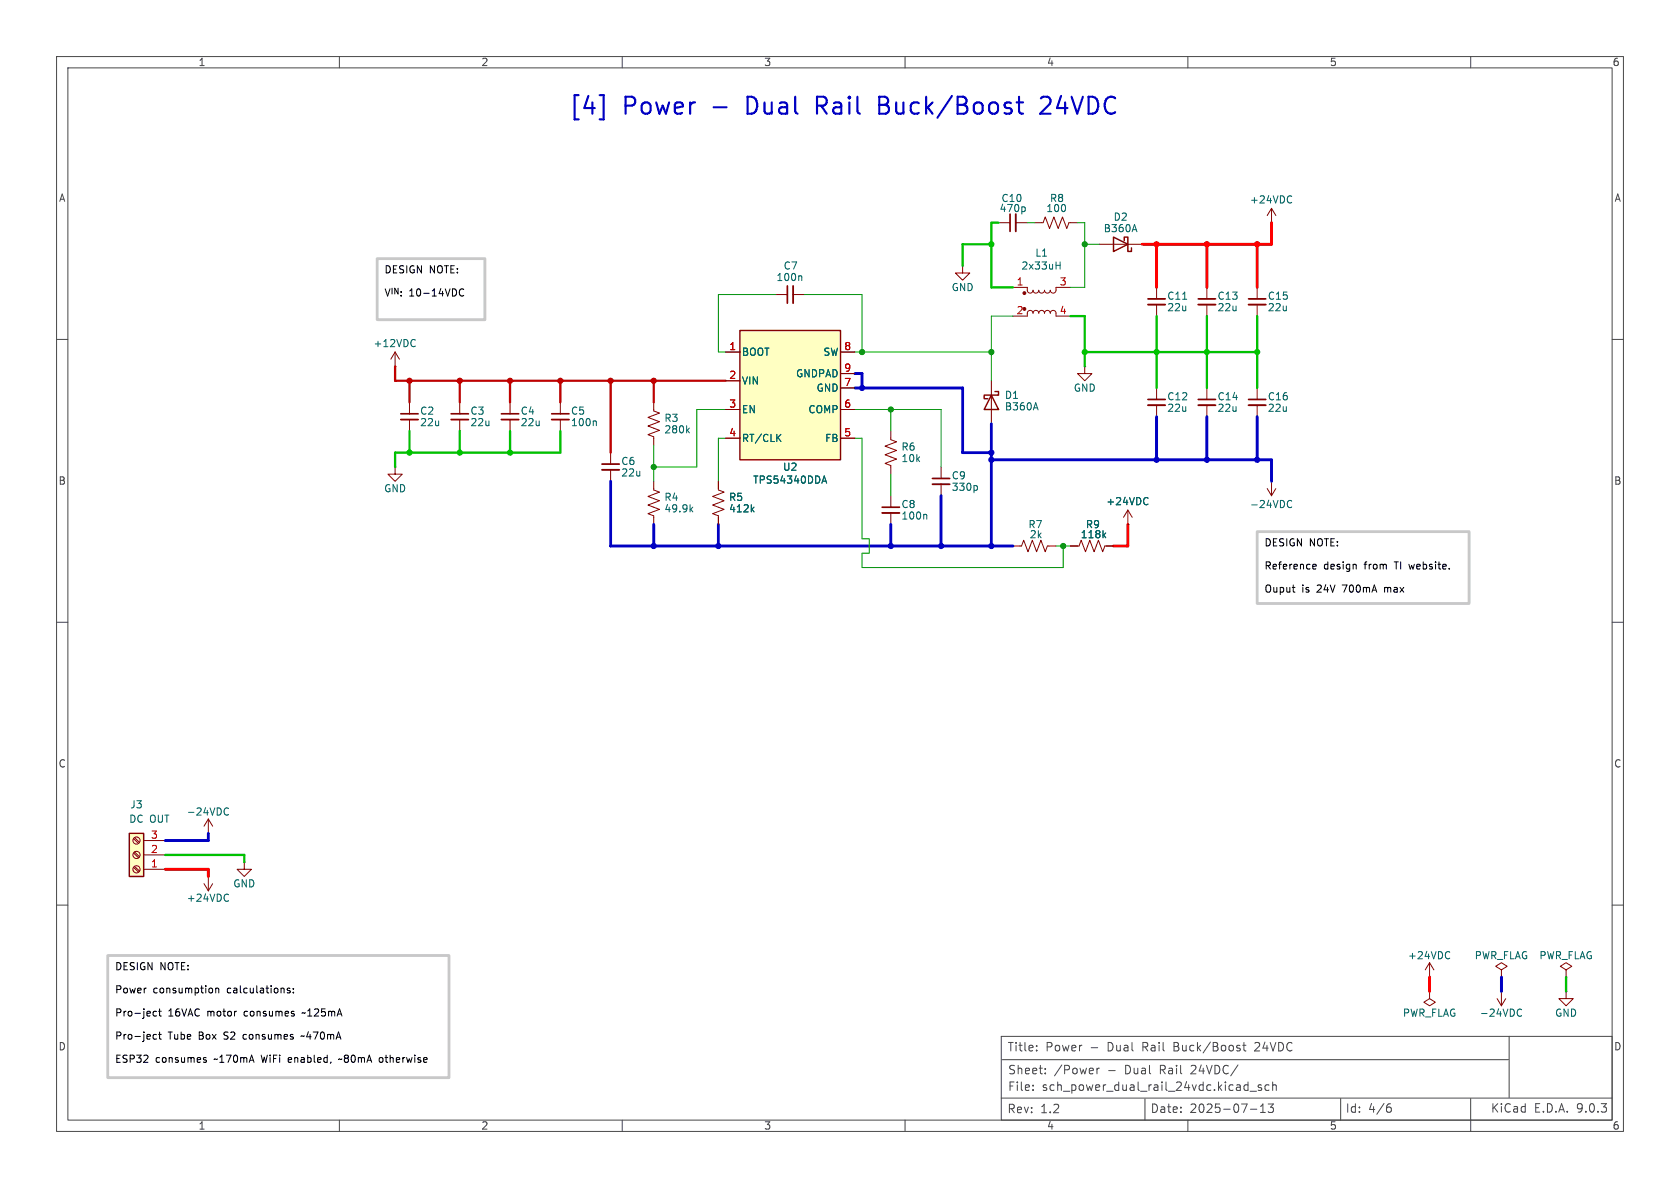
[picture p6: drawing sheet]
<svg xmlns="http://www.w3.org/2000/svg" width="297mm" height="210mm" viewBox="0 0 297 210" stroke-linecap="round" stroke-linejoin="round" font-family="sans-serif">
<g fill="none" stroke="#484848" stroke-width=".18">
<path d="M10 10h277v190h-277zM12 12h273v186h-273zM60 10v2M110 10v2M160 10v2M210 10v2M260 10v2M10 60h2M285 60h2M10 110h2M285 110h2M10 160h2"/>
<path d="M285 160h2M60 198v2M110 198v2M160 198v2M177 194.1h108M177 183.2h108v14.8h-108zM177.2 187.3h89.5M182.6 192.6v.2M182.6 191.8v.2M183.3 185.6v.2M183.3 184.9v.1M184.8 189.7v.1"/>
<path d="M184.8 188.9v.1M193.9 188.8v1M194.4 188.8l-.3 .1-.2 .2M202.4 194.3v3.7M210 198v2M219.1 185.3l.2 .2-.2 .3M219.1 184.8l.1 .1M219.7 184.8h.6M219.9 184.3v1.3l.4 .2M220.5 191.8h.1M220.6 191.3v1.5M220.6 192.7l-.1 .1"/>
<path d="M221 192.9h1.1M221.1 196.1h1.1M222.8 196.7h.9M222.8 195.6l.5-.4v1.5M223 191.8h-.4l-.2 .2 .1 .2 .5 .1v.4h-.6M224.2 195.2h.9l-.5 .5 .5 .2v.6l-.3 .2h-.4l-.2-.2M224.3 191.8h-.4l-.3 .2v.5l.2 .2h.5M225 191.9l.2-.1h.4v1M225 191.3v1.5M237 194.2v3.8M245.4 195.7l.4 .1 .2 .2-.1 .5-.5 .1M245.8 195.1l-.4 .1"/>
<path d="M260 194.2v5.8M266.8 183.2v10.8"/>
</g>
<path d="M191.8 64.8v1.2h1.2l-1.2 1.3-1.3-1.3h1.3M191.8 64.8h.1M265.4 171.5l1-.7-1-.6-1 .6 1 .7v1.2M265.4 172.7h.1" fill="none" stroke="#840000" stroke-width=".18"/>
<path d="M22.9 147.3h2.5v7.6h-2.5z" fill="#ffffc2"/>
<path d="M175.3 69.9l1.2 2.5h-2.5zM175.9 69.2h.6v.7h-2.5v.6h.6M22.9 147.3h2.5v7.6h-2.5z" fill="none" stroke="#840000" stroke-width=".25"/>
<g fill="none" stroke="#840000" stroke-width=".18">
<path d="M170.2 47v1.3h1.2l-1.2 1.2-1.3-1.2h1.3M170.2 47h.1M179.1 50.8h2.5l.1 .7 .4 .3 .4-.1 .1-.4 .1 .3 .3 .2 .5-.1 .1-.4 .2 .3 .3 .2 .4-.1 .2-.4 .1 .3 .2 .2 .5-.1 .2-.4 .2 .4 .4 .1 .3-.3 .1-.7h2.5M186.7 55.4l-.2-.4-.3-.1-.3 .1-.2 .4-.1-.4-.3-.1-.5 .1-.1 .4-.1-.3-.3-.2-.4 .1-.3 .4-.1-.4-.5-.1-.3 .1-.1 .4-.1-.4-.4-.1-.4 .3-.1 .7h-2.5M186.7 55.9h2.5M204.5 50.8v2M204.5 53.8v2.1M213.4 50.8v2M213.4 53.8v2.1M72.4 71.1v2.1M72.4 74.2v2M81.3 71.1v2.1"/>
<path d="M81.3 74.2v2M90.2 71.1v2.1M90.2 74.2v2M99.1 71.1v2.1M99.1 74.2v2M115.6 71.1v1.5l1 .4-2 .8 2 .7-2 .8 2 .8-2 .7 1 .4v1.5M157.5 76.2v1.5l1 .4-2 .8 2 .7-2 .8 2 .8-2 .7 1 .4v1.5M175.3 67.3v7.6M204.5 68.6v2M204.5 71.6v2.1M213.4 68.6v2M213.4 71.6v2.1"/>
<path d="M107.9 80v2M107.9 83.1v2M115.6 85.1v1.5l1 .4-2 .8 2 .7-2 .8 2 .7-2 .8 1 .4v1.5M127 85.1v1.5l1 .4-2 .8 2 .7-2 .8 2 .7-2 .8 1 .4v1.5M157.5 87.6v2.1M157.5 90.7v2M166.4 82.6v2M166.4 85.6v2M179.1 96.5h1.5l.4-1 .7 2 .8-2 .8 2 .7-2 .8 2 .4-1h1.5M199.4 92.7h.1M199.4 90.2l-.8 1.2M199.4 90.2l.8 1.2"/>
<path d="M199.4 90.2v2.5M23.6 153.3l.9 .9M23.6 150.8l.9 .8M23.6 148.3l.9 .8M23.8 153.2l.9 .8M23.8 150.6l.9 .9M23.8 148.1l.9 .8M25.4 153.7h3.8M25.4 151.1h3.8M25.4 148.6h3.8M36.8 147.3h.1M36.8 144.8l-.7 1.3"/>
<path d="M36.8 144.8l.8 1.3M36.8 144.8v2.5M43.2 152.4v1.3h1.2l-1.2 1.2-1.3-1.2h1.3M43.2 152.4h.1"/>
<circle cx="24.1" cy="153.7" r=".63"/>
<circle cx="24.1" cy="148.6" r=".63"/>
<circle cx="24.1" cy="151.1" r=".63"/>
</g>
<g fill="none" stroke="#006464" stroke-width=".18">
<path d="M186.7 46.9h.7M187.4 46.3v1.3M209.1 52.9h.7M105.2 74.4l.2 .2v.7M121.5 76l.4 .5M121.9 75.7l-.5 .5M183.1 71.2l.4 1.3M122.1 90l.4 .5M122.5 89.6l-.5 .5M132.9 90l.4 .5M133.3 89.6l-.5 .5M163.7 90.9l.1 .2v.7"/>
<path d="M172.6 85.8l.2 .3v.3l-.2 .3M202.7 88l.3 .1M203 89.1l-.3 .1M39.7 143.9l.3 .2 .4-.1M40.4 142.9l-.4-.1-.3 .2"/>
</g>
<path d="M202.9 52.8h3.1M211.8 52.8h3.1M70.9 73.2h3M79.8 73.2h3M88.6 73.2h3.1M97.5 73.2h3.1M202.9 70.6h3.1M211.8 70.6h3.1M106.4 82h3.1M156 89.7h3M164.8 84.6h3.1" fill="none" stroke="#840000" stroke-width=".3"/>
<path d="M202.9 53.8h3.1M211.8 53.8h3.1M70.9 74.2h3M79.8 74.2h3M88.6 74.2h3.1M97.5 74.2h3.1M202.9 71.6h3.1M211.8 71.6h3.1M106.4 83.1h3.1M156 90.7h3M164.8 85.6h3.1" fill="none" stroke="#840000" stroke-width=".33"/>
<g fill="#840000" stroke="#840000" stroke-width=".18">
<circle cx="181.1" cy="51.8" r=".25"/>
<circle cx="181.1" cy="54.6" r=".25"/>
</g>
<path d="M130.8 58.4h17.8v22.9h-17.8z" fill="#ffffc2"/>
<path d="M130.8 58.4h17.8v22.9h-17.8zM196.8 41.9l2.6 1.3-2.6 1.3zM198.8 42.5v-.6h.6v2.6h.6v-.7" fill="none" stroke="#840000" stroke-width=".25"/>
<g fill="none" stroke="#840000" stroke-width=".18">
<path d="M176.5 39.4h2.1M179.6 39.4h2M182.9 39.4h1.5l.4-1 .7 2 .8-2 .8 2 .7-2 .8 2 .4-1h1.5M224.8 39.4h.1M224.8 36.8l-.8 1.3M224.8 36.8l.8 1.3M224.8 36.8v2.6M137.2 52.1h2M140.2 52.1h2M194.3 43.2h7.6M222.2 50.8v2M222.2 53.8v2.1"/>
<path d="M69.8 64.8h.1M69.8 62.2l-.7 1.3M69.8 62.2l.8 1.3M69.8 62.2v2.6M128.3 62.2h2.5M128.3 67.3h2.5M128.3 72.4h2.5M128.3 77.5h2.5M148.6 62.2h2.5M148.6 72.4h2.5M148.6 77.5h2.5M148.6 66h2.5"/>
<path d="M148.6 68.6h2.5M222.2 68.6v2M222.2 71.6v2.1M69.8 82.6v1.2h1.3l-1.3 1.3-1.2-1.3h1.2M69.8 82.6h.1M127 85.1v1.3M127 91.4v1.3M189.2 96.5h1.6l.3-1 .8 2 .8-2 .7 2 .8-2 .7 2 .4-1h1.5M199.4 92.7h.1M224 86.4l.8 1.2M224.8 85.1h.1M224.8 85.1v2.5"/>
<path d="M225.6 86.4l-.8 1.2M36.1 156.2l.7 1.3M36.8 154.9h.1M36.8 154.9v2.6M37.6 156.2l-.8 1.3M252.7 172.7h.1M252.7 175.3v1.2l1 .7-1 .6-1-.6 1-.7M252.7 175.3h.1M252.7 170.2l-.7 1.3M252.7 170.2l.8 1.3M252.7 170.2v2.5M264.7 176.5l.7 1.3"/>
<path d="M265.4 175.3h.1M265.4 175.3v2.5M266.2 176.5l-.8 1.3M276.9 171.5l1-.7-1-.6-1.1 .6 1.1 .7v1.2M276.9 172.7h.1M276.9 175.3v1.2h1.2l-1.2 1.3-1.3-1.3h1.3M276.9 175.3h.1"/>
</g>
<g fill="none" stroke="#006464" stroke-width=".18">
<path d="M181 36.6l.3 .2v.4l-.3 .2M200.6 39.7l.4 1.3M228.1 34.6l.3 .1M228.4 35.8l-.3 .1M141.6 48.8l.1 .1v.7M73.2 60l.2 .1M73.4 61.2l-.2 .1M137.5 77.3l.6 .7M138.1 76.8l-.8 .7M132.9 90l.4 .5M133.3 89.6l-.5 .5M145.4 85.1h.6"/>
<path d="M145.7 84.1l.4 1.3M195.1 94.6l.4 .5M195.5 94.2l-.5 .5M202.7 88l.3 .1M203 89.1l-.3 .1M227.7 89.6l.3 .1 .4-.1M228.4 88.6l-.4-.1-.3 .1M40.2 158.1l.2 .1M40.4 159.2l-.2 .1M256.1 168.2l.2 .1M256.3 169.4l-.2 .1M268.3 179.5l.3 .1 .4-.1"/>
<path d="M269 178.5l-.4-.1-.3 .2"/>
</g>
<path d="M178.6 37.8v3.1M139.2 50.5v3.1M220.7 52.8h3.1M220.7 70.6h3.1" fill="none" stroke="#840000" stroke-width=".3"/>
<path d="M179.6 37.8v3.1M140.2 50.5v3.1M220.7 53.8h3.1M220.7 71.6h3.1" fill="none" stroke="#840000" stroke-width=".33"/>
<g fill="none" stroke="#0000c2" stroke-width=".51">
<path d="M151.1 66h1.3v2.6M151.1 68.6h19.1v11.4h5.1M175.3 74.9v21.6M204.5 73.7v7.6M213.4 73.7v7.6M222.2 73.7v7.6M107.9 85.1v11.4h71.2M115.6 92.7v3.8M127 92.7v3.8M157.5 92.7v3.8M166.4 87.6v8.9M175.3 81.3h49.5v3.8"/>
<path d="M36.8 147.3v1.3h-7.6M265.4 172.7v2.6"/>
</g>
<g fill="none" stroke="#00c200" stroke-width=".41">
<path d="M176.5 39.4h-1.2v11.4h3.8M175.3 43.2h-5.1v3.8M189.2 55.9h2.6v8.9M204.5 55.9v12.7M213.4 55.9v12.7M222.2 55.9v12.7M72.4 76.2v3.8M81.3 76.2v3.8M90.2 76.2v3.8M99.1 76.2v3.8h-29.3v2.6M191.8 62.2h30.4M29.2 151.1h14v1.3"/>
<path d="M276.9 172.7v2.6"/>
</g>
<path d="M224.8 39.4v3.8h-22.9M204.5 43.2v7.6M213.4 43.2v7.6M222.2 43.2v7.6M199.4 92.7v3.8h-2.6M29.2 153.7h7.6v1.2M252.7 172.7v2.6" fill="none" stroke="#f00" stroke-width=".51"/>
<g fill="none" stroke="#009600" stroke-width=".18">
<path d="M181.6 39.4h1.3M190.5 39.4h1.3v11.4h-2.6M137.2 52.1h-10.2v10.1h1.3M142.2 52.1h10.2v10.1M179.1 55.9h-3.8v11.4M191.8 43.2h2.5M115.6 78.7v6.4M128.3 77.5h-1.3v7.6M128.3 72.4h-5.1v10.2h-7.6M151.1 77.5h1.3v17.8h1.3v2.5h-1.3v2.5h35.6v-3.8M151.1 62.2h24.2M151.1 72.4h15.3v10.2"/>
<path d="M157.5 72.4v3.8M157.5 83.8v3.8M186.7 96.5h2.5"/>
</g>
<path d="M69.8 64.8v2.5h58.5M72.4 67.3v3.8M81.3 67.3v3.8M90.2 67.3v3.8M99.1 67.3v3.8M107.9 67.3v12.7M115.6 67.3v3.8" fill="none" stroke="#c20000" stroke-width=".41"/>
<path d="M66.7 45.7h19v10.8h-19zM222.2 94h37.5v12.7h-37.5zM19 168.9h60.4v21.6h-60.4z" fill="none" stroke="#c8c8c8" stroke-width=".5"/>
<g fill="none" stroke="#000" stroke-width=".18">
<path d="M82 51.2a.6 .6 0 0 0-.9 .4 .6 .6 0 0 0 .6 .7l.3-.1M232.1 99.8l.4-.1 .2 .3-.6 .2M239.7 99.8l.1 .8M228.5 103.8h.4M228.8 104.7h.1M232.1 100.5h.5M27.7 178.8h-.4l-.2 .2 .1 .6h.5M28 178.8h.5M28.2 178.3v1.1l.3 .2M37.5 174.8v.6M38.1 174.7v.8M38.1 174.8l.2-.1h.3l.1 .8"/>
<path d="M51.3 174.7h-.3l-.2 .2v.1l.5 .2v.3h-.5M51.9 175.4v.1M51.9 174.7v.2M52 179.3v.3M53.6 179l-.2 .1M27.7 182.9h-.4l-.2 .2 .1 .5h.5M28 182.9h.5M28.2 182.4v1.1l.3 .2M36 187.3l.5 .2-.1 .2-.3 .1M36 187h.4M53.2 183.2l.2-.1 .2 .1M59.8 187.3l.2-.1 .3 .1"/>
<path d="M67.5 186.9l-.3 .1-.2 .2 .1 .5 .4 .1"/>
</g>
<path d="M106 16.8h.7v4.3h-.7M126.2 19h2.2M144.4 18.7h1.2M145.6 17.1h-1.2v3M155.4 18.5h1M156.4 17.1h-1v3h1.2M179.7 18.1h1.2M180.2 17.1v2.6l.1 .3 .6 .1M185.2 17.1h-.8l-.4 .3M185.6 18.4l-1.7 1.7h1.8" fill="none" stroke="#0000c2" stroke-width=".38"/>
<g fill="#c20000" stroke="#c20000" stroke-width=".18">
<circle cx="99.1" cy="67.3" r=".46"/>
<circle cx="90.2" cy="67.3" r=".46"/>
<circle cx="81.3" cy="67.3" r=".46"/>
<circle cx="72.4" cy="67.3" r=".46"/>
<circle cx="115.6" cy="67.3" r=".46"/>
<circle cx="107.9" cy="67.3" r=".46"/>
</g>
<g fill="#00c200" stroke="#00c200" stroke-width=".18">
<circle cx="90.2" cy="80" r=".46"/>
<circle cx="81.3" cy="80" r=".46"/>
<circle cx="72.4" cy="80" r=".46"/>
<circle cx="222.2" cy="62.2" r=".46"/>
<circle cx="213.4" cy="62.2" r=".46"/>
<circle cx="204.5" cy="62.2" r=".46"/>
<circle cx="191.8" cy="62.2" r=".46"/>
<circle cx="175.3" cy="43.2" r=".46"/>
</g>
<g fill="#0000c2" stroke="#0000c2" stroke-width=".18">
<circle cx="213.4" cy="81.3" r=".46"/>
<circle cx="222.2" cy="81.3" r=".46"/>
<circle cx="204.5" cy="81.3" r=".46"/>
<circle cx="115.6" cy="96.5" r=".46"/>
<circle cx="127" cy="96.5" r=".46"/>
<circle cx="175.3" cy="80" r=".46"/>
<circle cx="157.5" cy="96.5" r=".46"/>
<circle cx="152.4" cy="68.6" r=".46"/>
<circle cx="175.3" cy="96.5" r=".46"/>
<circle cx="166.4" cy="96.5" r=".46"/>
<circle cx="175.3" cy="81.3" r=".46"/>
</g>
<g fill="#009600" stroke="#009600" stroke-width=".18">
<circle cx="188" cy="96.5" r=".46"/>
<circle cx="191.8" cy="43.2" r=".46"/>
<circle cx="152.4" cy="62.2" r=".46"/>
<circle cx="115.6" cy="82.6" r=".46"/>
<circle cx="157.5" cy="72.4" r=".46"/>
<circle cx="175.3" cy="62.2" r=".46"/>
</g>
<g fill="#f00" stroke="#f00" stroke-width=".18">
<circle cx="222.2" cy="43.2" r=".46"/>
<circle cx="213.4" cy="43.2" r=".46"/>
<circle cx="204.5" cy="43.2" r=".46"/>
</g>
<g font-size="4.2" fill="#0000c2">
<text x="100.5" y="20.8">[4]</text>
<text x="110.1" y="20.8">Power</text>
<text x="132.8" y="20.8">Dual</text>
<text x="145.6" y="20.8">Rail</text>
<text x="157.1" y="20.8">Buck/Boost</text>
<text x="186.3" y="20.8">24VDC</text>
</g>
<g font-size="2.1" fill="#484848">
<text x="178" y="186.1">Title:</text>
<text x="178.1" y="190.1">Sheet:</text>
<text x="184.8" y="186.1">Power</text>
<text x="186.3" y="190.1">/Power</text>
<text x="192.8" y="186.1">-</text>
<text x="195.9" y="190.1">-</text>
<text x="195.9" y="186.1">Dual</text>
<text x="199" y="190.1">Dual</text>
<text x="202.2" y="186.1">Rail</text>
<text x="205.3" y="190.1">Rail</text>
<text x="207.9" y="186.1">Buck/Boost</text>
<text x="211" y="190.1">24VDC/</text>
<text x="222.4" y="186.1">24VDC</text>
<text x="178" y="197">Rev:</text>
<text x="178.1" y="193.1">File:</text>
<text x="183.9" y="197">1.2</text>
<text x="184.2" y="193.1">sch_power_dual_rail_24vdc.kicad_sch</text>
<text x="203.3" y="196.9">Date:</text>
<text x="210.3" y="196.9">2025-07-13</text>
<text x="237.8" y="196.9">Id:</text>
<text x="241.9" y="196.9">4/6</text>
<text x="263.5" y="196.9">KiCad</text>
<text x="271.2" y="196.9">E.D.A.</text>
<text x="278.8" y="196.9">9.0.3</text>
</g>
<g font-size="1.8" fill="#484848">
<text x="35" y="11.9">1</text>
<text x="85" y="11.9">2</text>
<text x="135" y="11.9">3</text>
<text x="185" y="11.9">4</text>
<text x="235" y="11.9">5</text>
<text x="285" y="11.9">6</text>
<text x="10.3" y="35.9">A</text>
<text x="285.3" y="35.9">A</text>
<text x="10.3" y="85.9">B</text>
<text x="285.3" y="85.9">B</text>
<text x="10.3" y="135.9">C</text>
<text x="285.3" y="135.9">C</text>
<text x="10.3" y="185.9">D</text>
<text x="285.3" y="185.9">D</text>
<text x="35" y="199.9">1</text>
<text x="85" y="199.9">2</text>
<text x="135" y="199.9">3</text>
<text x="185" y="199.9">4</text>
<text x="235" y="199.9">5</text>
<text x="285" y="199.9">6</text>
</g>
<g font-size="1.8" fill="#006464">
<text x="176.9" y="35.9">C10</text>
<text x="185.5" y="35.9">R8</text>
<text x="176.6" y="37.7">470p</text>
<text x="184.9" y="37.7">100</text>
<text x="195" y="41.2">B360A</text>
<text x="196.8" y="39.2">D2</text>
<text x="220.9" y="36.2">+24VDC</text>
<text x="138.4" y="47.9">C7</text>
<text x="180.5" y="47.9">2x33uH</text>
<text x="182.9" y="45.6">L1</text>
<text x="137.2" y="49.9">100n</text>
<text x="168.1" y="51.7">GND</text>
<text x="206.3" y="53.2">C11</text>
<text x="215.1" y="53.2">C13</text>
<text x="224" y="53.2">C15</text>
<text x="206.3" y="55.2">22u</text>
<text x="215.1" y="55.2">22u</text>
<text x="224" y="55.2">22u</text>
<text x="65.9" y="61.6">+12VDC</text>
<text x="131.1" y="63.1">BOOT</text>
<text x="145.5" y="63.1">SW</text>
<text x="131.1" y="68.2">VIN</text>
<text x="140.6" y="66.9">GNDPAD</text>
<text x="144.3" y="69.4">GND</text>
<text x="177.6" y="70.7">D1</text>
<text x="189.7" y="69.4">GND</text>
<text x="206.3" y="71">C12</text>
<text x="215.1" y="71">C14</text>
<text x="224" y="71">C16</text>
<text x="74.2" y="73.5">C2</text>
<text x="74.2" y="75.5">22u</text>
<text x="83.1" y="73.5">C3</text>
<text x="83.1" y="75.5">22u</text>
<text x="92" y="73.5">C4</text>
<text x="92" y="75.5">22u</text>
<text x="100.8" y="73.5">C5</text>
<text x="100.8" y="75.5">100n</text>
<text x="117.4" y="74.8">R3</text>
<text x="117.4" y="76.8">280k</text>
<text x="131.1" y="73.3">EN</text>
<text x="142.8" y="73.3">COMP</text>
<text x="177.6" y="72.7">B360A</text>
<text x="206.3" y="73">22u</text>
<text x="215.1" y="73">22u</text>
<text x="224" y="73">22u</text>
<text x="109.7" y="82.4">C6</text>
<text x="131.1" y="78.3">RT/CLK</text>
<text x="138.3" y="83.4">U2</text>
<text x="145.8" y="78.3">FB</text>
<text x="159.3" y="79.9">R6</text>
<text x="159.3" y="81.9">10k</text>
<text x="67.8" y="87.2">GND</text>
<text x="109.7" y="84.4">22u</text>
<text x="117.4" y="88.7">R4</text>
<text x="128.8" y="88.7">R5</text>
<text x="133" y="85.7">TPS54340DDA</text>
<text x="168.2" y="84.9">C9</text>
<text x="168.2" y="87">330p</text>
<text x="195.5" y="89.5">+24VDC</text>
<text x="117.4" y="90.8">49.9k</text>
<text x="128.8" y="90.8">412k</text>
<text x="159.3" y="90">C8</text>
<text x="159.3" y="92">100n</text>
<text x="181.7" y="93.6">R7</text>
<text x="182" y="95.4">2k</text>
<text x="191" y="95.4">118k</text>
<text x="191.9" y="93.6">R9</text>
<text x="220.9" y="90">-24VDC</text>
<text x="22.9" y="143.1">J3</text>
<text x="22.7" y="145.6">DC OUT</text>
<text x="32.9" y="144.4">-24VDC</text>
<text x="32.9" y="159.6">+24VDC</text>
<text x="41.1" y="157.1">GND</text>
<text x="248.8" y="169.8">+24VDC</text>
<text x="260.6" y="169.8">PWR_FLAG</text>
<text x="272" y="169.8">PWR_FLAG</text>
<text x="247.9" y="179.9">PWR_FLAG</text>
<text x="261.5" y="179.9">-24VDC</text>
<text x="274.8" y="179.9">GND</text>
</g>
<g font-size="1.8">
<text x="67.9" y="48.6">DESIGN NOTE:</text>
<text x="67.9" y="52.7">V^{IN}:</text>
<text x="72.3" y="52.7">10-14VDC</text>
<text x="223.5" y="96.9">DESIGN NOTE:</text>
<text x="223.5" y="101">Reference</text>
<text x="234" y="101">design</text>
<text x="241.3" y="101">from</text>
<text x="246.9" y="101">TI website.</text>
<text x="223.5" y="105.1">Ouput</text>
<text x="230.1" y="105.1">is</text>
<text x="232.9" y="105.1">24V</text>
<text x="237.6" y="105.1">700mA</text>
<text x="245.2" y="105.1">max</text>
<text x="20.3" y="171.8">DESIGN NOTE:</text>
<text x="20.3" y="175.9">Power</text>
<text x="27" y="175.9">consumption</text>
<text x="40.3" y="175.9">calculations:</text>
<text x="20.3" y="180">Pro-ject</text>
<text x="20.3" y="184.1">Pro-ject</text>
<text x="29.7" y="180">16VAC</text>
<text x="29.7" y="184.1">Tube</text>
<text x="35.2" y="184.1">Box</text>
<text x="36.7" y="180">motor</text>
<text x="39.9" y="184.1">S2</text>
<text x="43.4" y="180">consumes</text>
<text x="43.4" y="184.1">consumes</text>
<text x="54" y="180">~125mA</text>
<text x="54" y="184.1">~470mA</text>
<text x="20.3" y="188.2">ESP32</text>
<text x="27.5" y="188.2">consumes</text>
<text x="38" y="188.2">~170mA</text>
<text x="46.5" y="188.2">WiFi</text>
<text x="51.4" y="188.2">enabled,</text>
<text x="60.6" y="188.2">~80mA</text>
<text x="67.9" y="188.2">otherwise</text>
</g>
<g font-size="1.8" fill="#a90000">
<text x="179.6" y="50.5">1</text>
<text x="187.3" y="50.5">3</text>
<text x="179.6" y="55.6">2</text>
<text x="187.3" y="55.6">4</text>
<text x="128.8" y="62">1</text>
<text x="149.2" y="62">8</text>
<text x="149.2" y="65.8">9</text>
<text x="128.8" y="67.1">2</text>
<text x="149.2" y="68.3">7</text>
<text x="128.8" y="72.1">3</text>
<text x="128.8" y="77.2">4</text>
<text x="149.2" y="72.1">6</text>
<text x="149.2" y="77.2">5</text>
<text x="26.6" y="148.3">3</text>
<text x="26.6" y="153.4">1</text>
<text x="26.6" y="150.9">2</text>
</g>
</svg>
